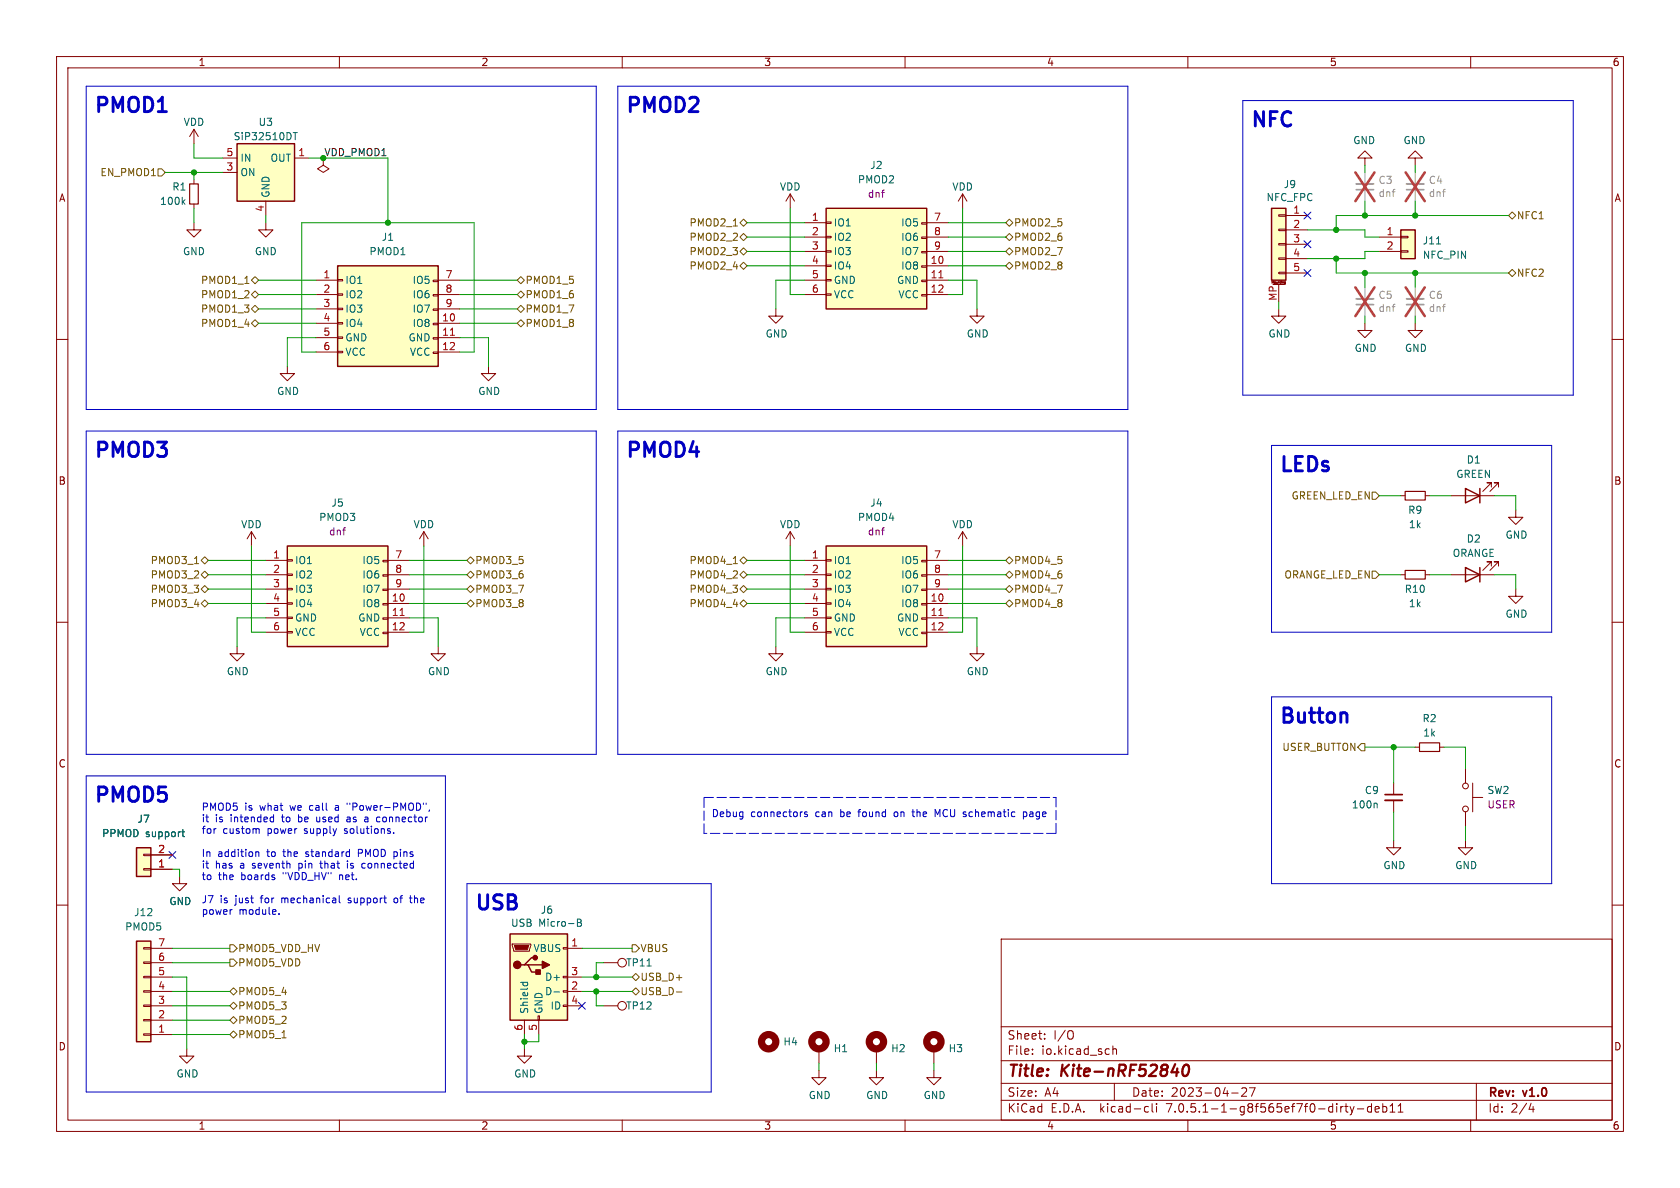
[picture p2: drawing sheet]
<svg xmlns="http://www.w3.org/2000/svg" width="297mm" height="210mm" viewBox="0 0 297 210" stroke-linecap="round" stroke-linejoin="round" font-family="sans-serif">
<g fill="none" stroke="#840000" stroke-width=".18">
<path d="M10 10h277v190h-277zM12 12h273v186h-273zM60 10v2M110 10v2M160 10v2M210 10v2M260 10v2M34.3 39.4v1.2h1.3l-1.3 1.3-1.3-1.3h1.3M34.3 22.9l-.8 1.2M34.3 22.9v2.5M34.3 31.8v.7M34.3 36.1v.7"/>
<path d="M34.3 22.9l.8 1.2M39.4 27.9h2.5M39.4 30.5h2.5M47 39.4v1.2h1.3l-1.3 1.3-1.3-1.3h1.3M47 35.6v2.5M52.1 27.9h2.5M57.1 27.9v1.3l1.1 .6-1.1 .7-1-.7 1-.6M139.7 34.3v2.5M139.7 34.3l-.8 1.3M139.7 34.3l.8 1.3M142.2 39.4h3.8M146 39.2h.9v.3h-.9z"/>
<path d="M162.9 39.4h.9v.2h-.9zM163.8 39.4h3.8M170.2 34.3l-.8 1.3M170.2 34.3v2.5M170.2 34.3l.7 1.3M226.1 38h1.2v.2h-1.2zM227.3 38.1h3.8M241.3 27.9h1.3l-1.3-1.2-1.3 1.2h1.3v1.3M250.2 27.9h1.3l-1.3-1.2-1.3 1.2h1.3v1.3M10 60h2M55.9 49.5h3.8M55.9 52.1h3.8"/>
<path d="M55.9 57.2h3.8M55.9 59.7h3.8M55.9 54.6h3.8M59.7 59.6h.9v.2h-.9zM59.7 57h.9v.3h-.9zM59.7 54.5h.9v.2h-.9zM59.7 51.9h.9v.3h-.9zM59.7 49.4h.9v.3h-.9zM76.6 59.7h.9v.2h-.9zM76.6 57.2h.9v.2h-.9zM76.6 54.6h.9v.3h-.9zM76.6 52.1h.9v.2h-.9z"/>
<path d="M76.6 49.5h.9v.3h-.9zM77.5 49.5h3.8M77.5 52.1h3.8M77.5 57.2h3.8M77.5 59.7h3.8M77.5 54.6h3.8M137.2 54.6v1.3h1.2l-1.2 1.3-1.3-1.3h1.3M142.2 41.9h3.8M142.2 44.5h3.8M142.2 47h3.8M142.2 49.5h3.8M142.2 52.1h3.8"/>
<path d="M146 51.9h.9v.3h-.9zM146 49.4h.9v.3h-.9zM146 46.9h.9v.2h-.9zM146 44.3h.9v.3h-.9zM146 41.8h.9v.2h-.9zM162.9 52.1h.9v.2h-.9zM162.9 49.5h.9v.3h-.9zM162.9 47h.9v.2h-.9zM162.9 44.5h.9v.2h-.9zM162.9 41.9h.9v.3h-.9zM163.8 41.9h3.8M163.8 44.5h3.8"/>
<path d="M163.8 47h3.8M163.8 49.5h3.8M163.8 52.1h3.8M172.7 54.6v1.3h1.3l-1.3 1.3-1.3-1.3h1.3M225 50.3h2.1M226.1 48.1h1.2v.3h-1.2zM226.1 45.6h1.2v.2h-1.2zM226.1 43.1h1.2v.2h-1.2zM226.1 40.5h1.2v.3h-1.2zM226.1 54.6v1.3h1.2l-1.2 1.3-1.3-1.3h1.3M226.1 50.3v3M227.1 50l.1 .1"/>
<path d="M227.1 49.8v.1M227.1 49.8h.1M227.2 49.8v.3l-.1 .1M227.3 40.6h3.8M227.3 43.2h3.8M227.3 45.7h3.8M227.3 48.3h3.8M241.3 57.2v1.2h1.3l-1.3 1.3-1.3-1.3h1.3M243.8 41.9h3.8M243.8 44.5h3.8M247.6 44.3h1.3v.3h-1.3zM247.6 41.8h1.3v.2h-1.3z"/>
<path d="M250.2 57.2v1.2h1.3l-1.3 1.3-1.3-1.3h1.3M285 60h2M50.8 64.8v1.2h1.3l-1.3 1.3-1.3-1.3h1.3M55.9 62.2h3.8M59.7 62.1h.9v.3h-.9zM76.6 62.2h.9v.3h-.9zM77.5 62.2h3.8M86.4 64.8v1.2h1.2l-1.2 1.3-1.3-1.3h1.3M44.4 94l-.7 1.3M44.4 94v2.5M44.4 94l.8 1.3M47 99.1h3.8"/>
<path d="M50.8 98.9h.9v.3h-.9zM67.7 99.1h.9v.2h-.9zM68.6 99.1h3.8M74.9 94l-.7 1.3M74.9 94v2.5M74.9 94l.8 1.3M139.7 94l-.8 1.3M139.7 94v2.5M139.7 94l.8 1.3M142.2 99.1h3.8M146 98.9h.9v.3h-.9zM162.9 99.1h.9v.2h-.9z"/>
<path d="M163.8 99.1h3.8M170.2 94v2.5M170.2 94l-.8 1.3M170.2 94l.7 1.3M247.6 87.6h.8M252 87.6h.7M256.5 87.6h7.7M263.7 86.1v-.8h-.8h.8l-1.6 1.6M264.9 86.1v-.8h-.7h.7l-1.5 1.6M268 90.2v1.2h1.2l-1.2 1.3-1.3-1.3h1.3M10 110h2M41.9 114.3v1.3h1.3l-1.3 1.2-1.3-1.2h1.3"/>
<path d="M47 106.7h3.8M47 109.2h3.8M47 111.8h3.8M47 101.6h3.8M47 104.1h3.8M50.8 111.6h.9v.3h-.9zM50.8 109.1h.9v.2h-.9zM50.8 106.6h.9v.2h-.9zM50.8 104h.9v.3h-.9zM50.8 101.5h.9v.2h-.9zM67.7 111.8h.9v.2h-.9zM67.7 109.2h.9v.3h-.9z"/>
<path d="M67.7 106.7h.9v.2h-.9zM67.7 104.1h.9v.3h-.9zM67.7 101.6h.9v.3h-.9zM68.6 106.7h3.8M68.6 109.2h3.8M68.6 111.8h3.8M68.6 101.6h3.8M68.6 104.1h3.8M77.5 114.3v1.3h1.2l-1.2 1.2-1.3-1.2h1.3M137.2 114.3v1.3h1.2l-1.2 1.2-1.3-1.2h1.3M142.2 106.7h3.8M142.2 109.2h3.8"/>
<path d="M142.2 111.8h3.8M142.2 101.6h3.8M142.2 104.1h3.8M146 111.6h.9v.3h-.9zM146 109.1h.9v.2h-.9zM146 106.6h.9v.2h-.9zM146 104h.9v.3h-.9zM146 101.5h.9v.2h-.9zM162.9 111.8h.9v.2h-.9zM162.9 109.2h.9v.3h-.9zM162.9 106.7h.9v.2h-.9zM162.9 104.1h.9v.3h-.9z"/>
<path d="M162.9 101.6h.9v.3h-.9zM163.8 106.7h3.8M163.8 109.2h3.8M163.8 111.8h3.8M163.8 101.6h3.8M163.8 104.1h3.8M172.7 114.3v1.3h1.3l-1.3 1.2-1.3-1.2h1.3M247.6 101.6h.8M252 101.6h.7M256.5 101.6h7.7M263.7 100.1v-.8h-.8h.8l-1.6 1.5M264.9 100.1v-.8h-.7h.7l-1.5 1.5"/>
<path d="M268 104.1v1.3h1.2l-1.2 1.3-1.3-1.3h1.3M285 110h2M246.4 138.4v2.1M250.2 132.1h.8M254.5 132.1h.8M259.1 135.9v2.5M260.3 138.4v5.1M10 160h2M25.4 151h1.3v.3h-1.3zM25.4 153.5h1.3v.3h-1.3zM26.7 153.7h3.8M26.7 151.1h3.8"/>
<path d="M31.7 154.9v1.3h1.3l-1.3 1.3-1.2-1.3h1.2M246.4 148.6v1.3h1.2l-1.2 1.2-1.3-1.2h1.3M246.4 141.5v2M259.1 148.6v1.3h1.2l-1.2 1.2-1.3-1.2h1.3M259.1 143.5v2.6M260.3 141h1.8M285 160h2M25.4 167.5h1.3v.3h-1.3zM25.4 170.1h1.3v.2h-1.3zM25.4 172.6h1.3v.2h-1.3zM25.4 175.1h1.3v.3h-1.3zM25.4 177.7h1.3v.2h-1.3z"/>
<path d="M26.7 177.8h3.8M26.7 175.3h3.8M26.7 172.7h3.8M26.7 170.2h3.8M26.7 167.6h3.8M90.6 166.9h3.3v.2l-.3 1h-2.8zM95.1 179.6h.3v.7h-.3zM99.6 177.7h.7v.2h-.7zM99.6 175.1h.7v.3h-.7zM99.6 172.6h.7v.2h-.7zM99.6 167.5h.7v.3h-.7zM100.3 177.8h2.6"/>
<path d="M100.3 175.3h2.6M100.3 172.7h2.6M100.3 167.6h2.6M106.7 177.8h2.5M106.7 170.2h2.5M177 166h108v32h-108zM25.4 180.2h1.3v.3h-1.3zM25.4 182.8h1.3v.2h-1.3zM26.7 182.9h3.8M26.7 180.3h3.8M33 185.4v1.3h1.3l-1.3 1.3-1.3-1.3h1.3M60 198v2"/>
<path d="M92.7 185.4v1.3h1.3l-1.3 1.3-1.3-1.3h1.3M92.7 180.3v2.6M95.2 180.3v2.6M110 198v2M144.8 189.2v1.3h1.2l-1.2 1.3-1.3-1.3h1.3M144.8 185.4v2.6M154.9 189.2v1.3h1.3l-1.3 1.3-1.2-1.3h1.2M154.9 185.4v2.6M160 198v2M165.1 189.2v1.3h1.3l-1.3 1.3-1.3-1.3h1.3M165.1 185.4v2.6M177 194.5h108"/>
<path d="M177 191.5h108M177 187.5h108M177 181.5h108M182.5 186.3v.1M182.5 185.5v.1M184.7 183.6v.1M184.7 182.8v.1M189.5 182.3a1.07 1.07 0 0 1 0 1.3M196 185.4l.1 .1M196.1 186.3l-.1 .1M196.7 184.9v1.5M196.7 185.5l.3-.1 .3 .1 .1 .9"/>
<path d="M197 191.5v3M202.5 196.5h.5M202.5 195.7h.5M203.7 195.1v1.3l.2 .2M204.5 195.1v.1M204.5 195.6v1M210 198v2M217.7 193.2h1.2M219.5 192.4l.6-.1 .2 .1 .1 .3-.9 1.1h.9M220.9 192.3h1l-.7 1.5M237.7 195.6h.6M238 195.1v1.3l.3 .2"/>
<path d="M238.7 195.6l.3 1M239 196.6l-.1 .4-.2 .1M239.4 195.6l-.4 1M240 196h1.1M242.5 195.7l-.5-.1-.3 .3v.4l.2 .2h.6M242.5 195.1v1.5M243.1 196.1l.7-.1-.1-.3-.4-.1-.2 .2 .1 .7h.5M244.5 195.7l.4-.1 .3 .3v.4l-.2 .2h-.5M244.5 195.1v1.5M245.7 196.6h.9M245.7 195.5l.5-.4v1.5M247.2 196.6h.8"/>
<path d="M247.2 195.5l.4-.4v1.5M260 198v2M261 191.5v6.5M270.7 195l-.4 1.1h.9M271 195.6v1"/>
<circle cx="259.1" cy="138.9" r=".51"/>
<circle cx="259.1" cy="143" r=".51"/>
<circle cx="110" cy="177.8" r=".76"/>
<circle cx="110" cy="170.2" r=".76"/>
</g>
<path d="M207.1 189.5h1.2M208.1 188.9l-.1 1.3M209.3 188.4a.46 .46 0 0 1 .5-.2 .46 .46 0 0 1 .4 .4 1.15 1.15 0 0 1-.8 1.6l-.2-.1a1.54 1.54 0 0 1 .1-1.7z" fill="none" stroke="#840000" stroke-width=".4"/>
<path d="M239.8 32.5h3M248.7 32.5h3M239.8 52.8h3M248.7 52.8h3" fill="none" stroke="#9c9b98" stroke-width=".33"/>
<path d="M239.8 33.5h3M248.7 33.5h3M239.8 53.8h3M248.7 53.8h3" fill="none" stroke="#9c9b98" stroke-width=".3"/>
<path d="M241.3 30.5v2M241.3 33.5v2.1M250.2 30.5v2M250.2 33.5v2.1M241.3 50.8v2M241.3 53.8v2.1M250.2 50.8v2M250.2 53.8v2.1" fill="none" stroke="#9c9b98" stroke-width=".18"/>
<path d="M239.6 30.5l3.4 5.1M243 30.5l-3.4 5.1M248.5 30.5l3.4 5.1M251.9 30.5l-3.4 5.1M239.6 50.8l3.4 5.1M243 50.8l-3.4 5.1M248.5 50.8l3.4 5.1M251.9 50.8l-3.4 5.1" fill="none" stroke="#eb3a3d" stroke-width=".46"/>
<g fill="#ffffc2" stroke="#ffffc2" stroke-width=".18">
<path d="M146 96.5h17.8v17.8h-17.8z"/>
<path d="M50.8 96.5h17.8v17.8h-17.8z"/>
<path d="M247.6 40.6h2.6v5.1h-2.6z"/>
<path d="M146 36.8h17.8v17.8h-17.8z"/>
<path d="M24.1 149.9h2.6v5h-2.6z"/>
<path d="M24.1 166.4h2.6v17.8h-2.6z"/>
<path d="M59.7 47h17.8v17.8h-17.8z"/>
<path d="M224.8 36.8h2.5v12.7h-2.5z"/>
<path d="M41.9 25.4h10.2v10.2h-10.2z"/>
<path d="M90.2 165.1h10.1v15.2h-10.1z"/>
</g>
<g fill="none" stroke="#840000" stroke-width=".25">
<path d="M41.9 25.4h10.2v10.2h-10.2zM146 36.8h17.8v17.8h-17.8zM224.8 36.8h2.5v12.7h-2.5zM59.7 47h17.8v17.8h-17.8zM247.6 40.6h2.6v5.1h-2.6zM50.8 96.5h17.8v17.8h-17.8zM146 96.5h17.8v17.8h-17.8zM259.1 86.4l2.5 1.2-2.5 1.3zM261.6 86.4v2.5M259.1 100.3l2.5 1.3-2.5 1.3zM261.6 100.3v2.6M24.1 149.9h2.6v5h-2.6z"/>
<path d="M24.1 166.4h2.6v17.8h-2.6zM90.2 165.1h10.1v15.2h-10.1zM92.7 170.6h.6l.7 1.2h1.2M93.3 170.6h2.6M94.6 169.3h-.6l-1.3 1.3h-.6"/>
</g>
<path d="M79.6 59.3h.7M166 49.1h.7M70.7 108.8h.8M166 108.8h.7" fill="none" stroke="#a90000" stroke-width=".18"/>
<path d="M244.9 141.5h3" fill="none" stroke="#840000" stroke-width=".33"/>
<path d="M244.9 140.5h3" fill="none" stroke="#840000" stroke-width=".3"/>
<g fill="none" stroke="#006464" stroke-width=".18">
<path d="M32.3 35.7l.4 .4M32.7 35.3l-.5 .5M51.8 23.4h.8M52.2 23.4v1.3M254 43.1h.7M32.1 147.1h.5M32.3 146.6v1.1l.3 .2M243.3 142l.2 .2v.6M92 173.7h1.3M92.5 173.7l-.1 .3M93.2 173.7l.1 .3M97.9 175.4h1"/>
<path d="M102.1 162.5h.4l.2 .2-.2 .4 .2 .1 .1 .3-.2 .2h-.5zM102.1 163.1h.4"/>
</g>
<path d="M33.5 32.5h1.6v3.6h-1.6zM248.4 86.9h3.6v1.5h-3.6zM248.4 100.8h3.6v1.6h-3.6zM251 131.3h3.5v1.5h-3.5z" fill="none" stroke="#840000" stroke-width=".2"/>
<g fill="none" stroke="#840000" stroke-width="1.3">
<circle cx="135.9" cy="184.1" r="1.27"/>
<circle cx="144.8" cy="184.1" r="1.27"/>
<circle cx="154.9" cy="184.1" r="1.27"/>
<circle cx="165.1" cy="184.1" r="1.27"/>
</g>
<g fill="#840000" stroke="#840000" stroke-width=".25">
<path d="M95.9 169.9l1.3 .7-1.3 .6z"/>
<path d="M94.7 171.5h.8v.7h-.8z"/>
<circle cx="91.4" cy="170.6" r=".63"/>
<circle cx="94.6" cy="169.3" r=".38"/>
</g>
<path d="M90.9 167.1h2.6l-.3 .8h-2z" fill="#840000" stroke="#840000" stroke-width=".18"/>
<g fill="none" stroke="#725600" stroke-width=".18">
<path d="M27.9 29.8h.7l.6 .7-.6 .6h-.7zM130.8 39.4l.6-.7 .7 .7-.7 .6zM177.8 39.4l.6-.7 .7 .7-.7 .6zM266.7 38.1l.6-.6 .7 .6-.7 .6zM44.4 49.5l.7-.6 .6 .6-.6 .7zM44.4 57.2l.7-.7 .6 .7-.6 .6zM45.1 54l.6 .6-.6 .6-.7-.6zM45.1 51.4l.6 .7-.6 .6-.7-.6zM91.4 49.5l.7-.6 .6 .6-.6 .7zM91.4 57.2l.7-.7 .6 .7-.6 .6zM91.4 54.6l.7-.6 .6 .6-.6 .6zM92.1 51.4l.6 .7-.6 .6-.7-.6z"/>
<path d="M130.8 44.5l.6-.7 .7 .7-.7 .6zM130.8 47l.6-.6 .7 .6-.7 .6zM130.8 41.9l.6-.6 .7 .6-.7 .6zM177.8 44.5l.6-.7 .7 .7-.7 .6zM177.8 41.9l.6-.6 .7 .6-.7 .6zM177.8 47l.6-.6 .7 .6-.7 .6zM266.7 48.3l.6-.7 .7 .7-.7 .6zM35.6 99.1l.6-.7 .6 .7-.6 .6zM82.5 99.1l.7-.7 .6 .7-.6 .6zM131.4 98.4l.7 .7-.7 .6-.6-.6zM177.8 99.1l.6-.7 .7 .7-.7 .6zM242.6 87h.6l.6 .6-.6 .7h-.6z"/>
<path d="M35.6 104.1l.6-.6 .6 .6-.6 .7zM35.6 106.7l.6-.7 .6 .7-.6 .6zM35.6 101.6l.6-.6 .6 .6-.6 .6zM82.5 104.1l.7-.6 .6 .6-.6 .7zM82.5 106.7l.7-.7 .6 .7-.6 .6zM83.2 101l.6 .6-.6 .6-.7-.6zM130.8 106.7l.6-.7 .7 .7-.7 .6zM130.8 101.6l.6-.6 .7 .6-.7 .6zM130.8 104.1l.6-.6 .7 .6-.7 .7zM177.8 104.1l.6-.6 .7 .6-.7 .7zM177.8 106.7l.6-.7 .7 .7-.7 .6zM177.8 101.6l.6-.6 .7 .6-.7 .6z"/>
<path d="M242.6 101h.6l.6 .6-.6 .6h-.6zM240.7 131.4h.6v1.3h-.6l-.7-.6zM40.6 175.3l.7-.7 .6 .7-.6 .6zM40.6 177.8l.7-.6 .6 .6-.6 .6zM40.6 167h.7l.6 .6-.6 .7h-.7zM40.6 169.5h.7l.6 .7-.6 .6h-.7zM111.8 167h.6l.6 .6-.6 .7h-.6zM111.8 175.3l.6-.7 .6 .7-.6 .6zM111.8 172.7l.6-.6 .6 .6-.6 .7zM119.6 175.4h.9M40.6 182.9l.7-.7 .6 .7-.6 .6zM40.6 180.3l.7-.6 .6 .6-.6 .7z"/>
<path d="M49.9 183.5h.7"/>
</g>
<g fill="none" stroke="#0000c2" stroke-width=".18">
<path d="M15.2 15.2h90.2v57.2h-90.2zM109.2 15.2h90.2v57.2h-90.2zM219.7 17.8h58.4v52.1h-58.4zM15.2 76.2h90.2v57.2h-90.2zM109.2 76.2h90.2v57.2h-90.2zM224.8 78.7h49.5v33.1h-49.5zM15.2 137.2h63.5v55.8h-63.5zM224.8 123.2h49.5v33h-49.5zM45.2 150.6v.8M45.2 150.7l.2-.1h.3l.1 .8M45.5 146.5l.3 .2v.6M48 144.4l.4 .1"/>
<path d="M48.4 144v1.3M48.4 145.2l-.4 .1M48.5 155.1v.3M59.3 158.8l.1 .8M59.4 159.5l-.2 .1M59.4 159l-.2 .1M60 158.3v1.1l.2 .2M61.4 150.6h.4M61.8 150.1v1.3M61.8 151.4h-.4M66.8 144.4l-.2 .3v.3l.2 .3M68.9 146.9l.1 .2-.1 .2"/>
<path d="M68.9 146.5h.1M69.6 147.2v.1M72.4 158.7h.5M75.3 142v.2M75.9 143.2l-.1 .2M82.5 156.2h43.2v36.8h-43.2zM141.7 143.5h.2M142.7 143.6l-.3-.1-.2 .2 .1 .2 .4 .1v.3h-.5M180.9 144.3l.4 .1M180.9 143.5v1.3M181.3 143.5l-.4 .1M40.9 160.8h.1"/>
<path d="M49.3 161.5v.1"/>
</g>
<path d="M124.5 141h62.2M124.5 147.3v-6.3M186.7 147.3h-62.2M186.7 141v6.3" fill="none" stroke="#0000c2" stroke-width=".18" stroke-dasharray="1.7 .6"/>
<g fill="none" stroke="#009600" stroke-width=".18">
<path d="M29.2 30.5h10.2M34.3 25.4v2.5h5.1M34.3 30.5v1.3M34.3 36.8v2.6M47 38.1v1.3M54.6 27.9h14v11.5M132.1 39.4h10.1M139.7 36.8v15.3h2.5M167.6 39.4h10.2M170.2 36.8v15.3h-2.6M241.3 29.2v1.3M241.3 35.6v2.5"/>
<path d="M250.2 29.2v1.3M250.2 35.6v2.5M266.7 38.1h-30.5v2.5M45.7 49.5h10.2M45.7 52.1h10.2M45.7 54.6h10.2M45.7 57.2h10.2M55.9 59.7h-5.1v5.1M81.3 49.5h10.1M81.3 52.1h10.1M81.3 59.7h5.1v5.1M81.3 54.6h10.1"/>
<path d="M81.3 57.2h10.1M132.1 44.5h10.1M132.1 41.9h10.1M132.1 47h10.1M142.2 49.5h-5v5.1M167.6 44.5h10.2M167.6 49.5h5.1v5.1M167.6 41.9h10.2M167.6 47h10.2M226.1 53.3v1.3M231.1 40.6h10.2v1.3h2.5M236.2 45.7v2.6h30.5"/>
<path d="M241.3 48.3v2.5M241.3 55.9v1.3M243.8 44.5h-2.5v1.2h-10.2M250.2 48.3v2.5M250.2 55.9v1.3M55.9 62.2h-2.6v-22.8h30.5v22.8h-2.5M36.8 99.1h10.2M44.4 96.5v15.3h2.6M72.4 99.1h10.1M74.9 96.5v15.3h-2.5M132.1 99.1h10.1M139.7 96.5v15.3h2.5"/>
<path d="M167.6 99.1h10.2M170.2 96.5v15.3h-2.6M243.8 87.6h3.8M252.7 87.6h3.8M264.2 87.6h3.8v2.6M36.8 106.7h10.2M36.8 104.1h10.2M36.8 101.6h10.2M47 109.2h-5.1v5.1M72.4 106.7h10.1M72.4 104.1h10.1M72.4 109.2h5.1v5.1"/>
<path d="M72.4 101.6h10.1M132.1 106.7h10.1M132.1 104.1h10.1M132.1 101.6h10.1M142.2 109.2h-5v5.1M167.6 106.7h10.2M167.6 104.1h10.2M167.6 109.2h5.1v5.1M167.6 101.6h10.2M243.8 101.6h3.8M252.7 101.6h3.8M264.2 101.6h3.8v2.5"/>
<path d="M241.3 132.1h8.9M246.4 132.1v6.3M255.3 132.1h3.8v3.8M30.5 153.7h1.2v1.2M246.4 143.5v5.1M259.1 146.1v2.5M30.5 177.8h10.1M30.5 175.3h10.1M30.5 172.7h2.5v12.7M30.5 167.6h10.1M30.5 170.2h10.1M102.9 175.3h8.9"/>
<path d="M102.9 172.7h8.9M102.9 167.6h8.9M105.4 175.3v2.5h1.3M106.7 170.2h-1.3v2.5M30.5 182.9h10.1M30.5 180.3h10.1M92.7 182.9v2.5M95.2 182.9v1.3h-2.5M144.8 188v1.2M154.9 188v1.2M165.1 188v1.2"/>
</g>
<path d="M230.5 37.5l1.2 1.2M231.7 37.5l-1.2 1.2M230.5 42.6l1.2 1.2M230.5 47.7l1.2 1.2M231.7 42.6l-1.2 1.2M231.7 47.7l-1.2 1.2M29.9 150.5l1.2 1.2M31.1 150.5l-1.2 1.2M102.3 177.2l1.2 1.2M103.5 177.2l-1.2 1.2" fill="none" stroke="#000084" stroke-width=".18"/>
<g fill="#009600" stroke="#009600" stroke-width=".18">
<circle cx="34.3" cy="30.5" r=".46"/>
<circle cx="57.1" cy="27.9" r=".46"/>
<circle cx="68.6" cy="39.4" r=".46"/>
<circle cx="92.7" cy="184.2" r=".46"/>
<circle cx="105.4" cy="172.7" r=".46"/>
<circle cx="105.4" cy="175.3" r=".46"/>
<circle cx="246.4" cy="132.1" r=".46"/>
<circle cx="250.2" cy="38.1" r=".46"/>
<circle cx="250.2" cy="48.3" r=".46"/>
<circle cx="241.3" cy="48.3" r=".46"/>
<circle cx="236.2" cy="45.7" r=".46"/>
<circle cx="241.3" cy="38.1" r=".46"/>
<circle cx="236.2" cy="40.6" r=".46"/>
</g>
<g font-size="3.5" fill="#0000c2">
<text x="16.5" y="20.1">PMOD1</text>
<text x="110.5" y="20.1">PMOD2</text>
<text x="221" y="22.6">NFC</text>
<text x="16.5" y="81">PMOD3</text>
<text x="110.5" y="81">PMOD4</text>
<text x="226.1" y="83.6">LEDs</text>
<text x="226.1" y="128">Button</text>
<text x="16.5" y="142">PMOD5</text>
<text x="83.8" y="161">USB</text>
</g>
<g font-size="2.8" fill="#840000">
<text x="178" y="190.8">Title:</text>
<text x="187.5" y="190.8">Kite-nRF52840</text>
</g>
<g font-size="2.1" fill="#840000">
<text x="178" y="183.9">Sheet:</text>
<text x="186.2" y="183.9">I/O</text>
<text x="178" y="186.6">File:</text>
<text x="184" y="186.6">io.kicad_sch</text>
<text x="178" y="196.8">KiCad</text>
<text x="178" y="194">Size:</text>
<text x="184.6" y="194">A4</text>
<text x="185.7" y="196.8">E.D.A.</text>
<text x="194.4" y="196.8">kicad-cli</text>
<text x="200" y="194">Date:</text>
<text x="206.2" y="196.8">7.0.5.1-1-g8f565ef7f0-dirty-deb11</text>
<text x="206.9" y="194">2023-04-27</text>
<text x="263" y="194.2">Rev:</text>
<text x="263" y="196.8">Id:</text>
<text x="267" y="196.8">2/4</text>
<text x="269.2" y="194.2">v1.0</text>
</g>
<g font-size="1.8" fill="#840000">
<text x="35" y="11.8">1</text>
<text x="85" y="11.8">2</text>
<text x="135" y="11.8">3</text>
<text x="185" y="11.8">4</text>
<text x="235" y="11.8">5</text>
<text x="285" y="11.8">6</text>
<text x="10.4" y="35.8">A</text>
<text x="285.4" y="35.8">A</text>
<text x="10.3" y="85.8">B</text>
<text x="285.3" y="85.8">B</text>
<text x="10.3" y="135.8">C</text>
<text x="285.3" y="135.8">C</text>
<text x="10.3" y="185.8">D</text>
<text x="285.3" y="185.8">D</text>
<text x="35" y="199.8">1</text>
<text x="85" y="199.8">2</text>
<text x="135" y="199.8">3</text>
<text x="185" y="199.8">4</text>
<text x="235" y="199.8">5</text>
<text x="285" y="199.8">6</text>
</g>
<g font-size="1.8" fill="#006464">
<text x="32.4" y="22.4">VDD</text>
<text x="45.7" y="22.4">U3</text>
<text x="41.2" y="25">SiP32510DT</text>
<text x="42.4" y="28.8">IN</text>
<text x="47.8" y="28.8">OUT</text>
<text x="239.2" y="25.6">GND</text>
<text x="248.1" y="25.6">GND</text>
<text x="30.4" y="33.8">R1</text>
<text x="42.4" y="31.3">ON</text>
<text x="47.8" y="35.1" transform="rotate(-90 47.8 35.1)">GND</text>
<text x="137.8" y="33.8">VDD</text>
<text x="151.6" y="32.6">PMOD2</text>
<text x="153.8" y="30">J2</text>
<text x="168.3" y="33.8">VDD</text>
<text x="223.8" y="35.7">NFC_FPC</text>
<text x="226.9" y="33.4">J9</text>
<text x="28.2" y="36.4">100k</text>
<text x="147.3" y="40.2">IO1</text>
<text x="159.3" y="40.2">IO5</text>
<text x="32.3" y="45.3">GND</text>
<text x="45" y="45.3">GND</text>
<text x="65.3" y="45.3">PMOD1</text>
<text x="67.4" y="42.7">J1</text>
<text x="147.3" y="42.7">IO2</text>
<text x="147.3" y="45.3">IO3</text>
<text x="147.3" y="47.8">IO4</text>
<text x="159.3" y="47.8">IO8</text>
<text x="159.3" y="42.7">IO6</text>
<text x="159.3" y="45.3">IO7</text>
<text x="251.5" y="43.4">J11</text>
<text x="251.5" y="45.9">NFC_PIN</text>
<text x="61" y="50.4">IO1</text>
<text x="61" y="52.9">IO2</text>
<text x="72.9" y="50.4">IO5</text>
<text x="72.9" y="52.9">IO6</text>
<text x="147.3" y="50.4">GND</text>
<text x="147.3" y="52.9">VCC</text>
<text x="158.6" y="50.4">GND</text>
<text x="158.8" y="52.9">VCC</text>
<text x="61" y="55.4">IO3</text>
<text x="61" y="58">IO4</text>
<text x="72.9" y="58">IO8</text>
<text x="72.9" y="55.4">IO7</text>
<text x="135.3" y="59.8">GND</text>
<text x="170.8" y="59.8">GND</text>
<text x="224.2" y="59.8">GND</text>
<text x="61" y="60.5">GND</text>
<text x="61" y="63.1">VCC</text>
<text x="72.2" y="60.5">GND</text>
<text x="72.4" y="63.1">VCC</text>
<text x="239.4" y="62.4">GND</text>
<text x="248.3" y="62.4">GND</text>
<text x="48.9" y="70">GND</text>
<text x="84.5" y="70">GND</text>
<text x="259.2" y="82.1">D1</text>
<text x="58.5" y="89.7">J5</text>
<text x="153.8" y="89.7">J4</text>
<text x="257.4" y="84.6">GREEN</text>
<text x="42.6" y="93.5">VDD</text>
<text x="56.4" y="92.3">PMOD3</text>
<text x="73.1" y="93.5">VDD</text>
<text x="137.8" y="93.5">VDD</text>
<text x="151.6" y="92.3">PMOD4</text>
<text x="168.3" y="93.5">VDD</text>
<text x="248.9" y="91">R9</text>
<text x="249" y="93.5">1k</text>
<text x="266.1" y="95.4">GND</text>
<text x="52.1" y="99.9">IO1</text>
<text x="64" y="99.9">IO5</text>
<text x="147.3" y="99.9">IO1</text>
<text x="159.3" y="99.9">IO5</text>
<text x="256.8" y="98.6">ORANGE</text>
<text x="259.2" y="96.1">D2</text>
<text x="52.1" y="102.4">IO2</text>
<text x="52.1" y="105">IO3</text>
<text x="52.1" y="107.5">IO4</text>
<text x="64" y="107.5">IO8</text>
<text x="64" y="102.4">IO6</text>
<text x="64" y="105">IO7</text>
<text x="147.3" y="102.4">IO2</text>
<text x="147.3" y="105">IO3</text>
<text x="147.3" y="107.5">IO4</text>
<text x="159.3" y="107.5">IO8</text>
<text x="159.3" y="102.4">IO6</text>
<text x="159.3" y="105">IO7</text>
<text x="248.3" y="105">R10</text>
<text x="249" y="107.5">1k</text>
<text x="52.1" y="110">GND</text>
<text x="52.1" y="112.6">VCC</text>
<text x="63.3" y="110">GND</text>
<text x="63.6" y="112.6">VCC</text>
<text x="147.3" y="110">GND</text>
<text x="147.3" y="112.6">VCC</text>
<text x="158.6" y="110">GND</text>
<text x="158.8" y="112.6">VCC</text>
<text x="266.1" y="109.4">GND</text>
<text x="40" y="119.5">GND</text>
<text x="75.6" y="119.5">GND</text>
<text x="135.3" y="119.5">GND</text>
<text x="170.8" y="119.5">GND</text>
<text x="251.4" y="127.8">R2</text>
<text x="251.5" y="130.4">1k</text>
<text x="238.9" y="143.1">100n</text>
<text x="241.2" y="140.5">C9</text>
<text x="262.9" y="140.5">SW2</text>
<text x="18" y="148.1">PPMOD support</text>
<text x="24.2" y="145.6">J7</text>
<text x="244.5" y="153.8">GND</text>
<text x="257.2" y="153.8">GND</text>
<text x="29.9" y="160.2">GND</text>
<text x="95.5" y="161.7">J6</text>
<text x="22.1" y="164.7">PMOD5</text>
<text x="23.6" y="162.1">J12</text>
<text x="90.3" y="164">USB</text>
<text x="95.2" y="164">Micro-B</text>
<text x="94.3" y="168.5">VBUS</text>
<text x="96.3" y="173.5">D+</text>
<text x="110.6" y="171">TP11</text>
<text x="93.5" y="179.3" transform="rotate(-90 93.5 179.3)">Shield</text>
<text x="96.1" y="179.3" transform="rotate(-90 96.1 179.3)">GND</text>
<text x="96.3" y="176.1">D-</text>
<text x="97.3" y="178.6">ID</text>
<text x="110.6" y="178.6">TP12</text>
<text x="138.4" y="185">H4</text>
<text x="31.1" y="190.6">GND</text>
<text x="90.8" y="190.6">GND</text>
<text x="147.3" y="186.2">H1</text>
<text x="157.5" y="186.2">H2</text>
<text x="167.6" y="186.2">H3</text>
<text x="142.9" y="194.4">GND</text>
<text x="153.1" y="194.4">GND</text>
<text x="163.2" y="194.4">GND</text>
</g>
<g font-size="1.8" fill="#a90000">
<text x="40" y="27.7">5</text>
<text x="52.7" y="27.7">1</text>
<text x="40" y="30.2">3</text>
<text x="46.7" y="37.5" transform="rotate(-90 46.7 37.5)">4</text>
<text x="143.5" y="39.1">1</text>
<text x="143.5" y="41.7">2</text>
<text x="165.1" y="39.1">7</text>
<text x="165.1" y="41.7">8</text>
<text x="228.6" y="37.8">1</text>
<text x="228.6" y="40.4">2</text>
<text x="245.1" y="41.7">1</text>
<text x="143.5" y="44.2">3</text>
<text x="143.5" y="46.7">4</text>
<text x="164.5" y="46.7">10</text>
<text x="165.1" y="44.2">9</text>
<text x="228.6" y="42.9">3</text>
<text x="228.6" y="45.5">4</text>
<text x="245.1" y="44.2">2</text>
<text x="57.1" y="49.3">1</text>
<text x="57.1" y="51.8">2</text>
<text x="78.7" y="49.3">7</text>
<text x="78.7" y="51.8">8</text>
<text x="143.5" y="49.3">5</text>
<text x="143.5" y="51.8">6</text>
<text x="164.5" y="49.3">11</text>
<text x="164.5" y="51.8">12</text>
<text x="225.8" y="53.2" transform="rotate(-90 225.8 53.2)">MP</text>
<text x="228.6" y="48">5</text>
<text x="57.1" y="54.4">3</text>
<text x="57.1" y="56.9">4</text>
<text x="57.1" y="59.4">5</text>
<text x="78.1" y="56.9">10</text>
<text x="78.1" y="59.4">11</text>
<text x="78.7" y="54.4">9</text>
<text x="57.1" y="62">6</text>
<text x="78.1" y="62">12</text>
<text x="48.2" y="98.8">1</text>
<text x="48.2" y="101.3">2</text>
<text x="69.8" y="98.8">7</text>
<text x="69.8" y="101.3">8</text>
<text x="143.5" y="98.8">1</text>
<text x="143.5" y="101.3">2</text>
<text x="165.1" y="98.8">7</text>
<text x="165.1" y="101.3">8</text>
<text x="48.2" y="103.9">3</text>
<text x="48.2" y="106.4">4</text>
<text x="69.2" y="106.4">10</text>
<text x="69.8" y="103.9">9</text>
<text x="143.5" y="103.9">3</text>
<text x="143.5" y="106.4">4</text>
<text x="164.5" y="106.4">10</text>
<text x="165.1" y="103.9">9</text>
<text x="48.2" y="109">5</text>
<text x="48.2" y="111.5">6</text>
<text x="69.2" y="109">11</text>
<text x="69.2" y="111.5">12</text>
<text x="143.5" y="109">5</text>
<text x="143.5" y="111.5">6</text>
<text x="164.5" y="109">11</text>
<text x="164.5" y="111.5">12</text>
<text x="27.9" y="153.4">1</text>
<text x="27.9" y="150.9">2</text>
<text x="27.9" y="167.4">7</text>
<text x="100.9" y="167.4">1</text>
<text x="27.9" y="172.5">5</text>
<text x="27.9" y="169.9">6</text>
<text x="100.9" y="172.5">3</text>
<text x="27.9" y="177.5">3</text>
<text x="27.9" y="175">4</text>
<text x="100.9" y="175">2</text>
<text x="100.9" y="177.5">4</text>
<text x="27.9" y="182.6">1</text>
<text x="27.9" y="180.1">2</text>
<text x="92.5" y="182.3" transform="rotate(-90 92.5 182.3)">6</text>
<text x="95" y="182.3" transform="rotate(-90 95 182.3)">5</text>
</g>
<text font-size="1.8" fill="#0f0f0f" x="57.3" y="27.7">VDD_PMOD1</text>
<g font-size="1.8" fill="#725600">
<text x="17.7" y="31.3">EN_PMOD1</text>
<text x="121.9" y="40.2">PMOD2_1</text>
<text x="179.2" y="40.2">PMOD2_5</text>
<text x="268.1" y="38.9">NFC1</text>
<text x="121.9" y="45.3">PMOD2_3</text>
<text x="121.9" y="47.8">PMOD2_4</text>
<text x="121.9" y="42.7">PMOD2_2</text>
<text x="179.2" y="45.3">PMOD2_7</text>
<text x="179.2" y="42.7">PMOD2_6</text>
<text x="179.2" y="47.8">PMOD2_8</text>
<text x="35.5" y="50.4">PMOD1_1</text>
<text x="35.5" y="52.9">PMOD1_2</text>
<text x="92.8" y="50.4">PMOD1_5</text>
<text x="92.8" y="52.9">PMOD1_6</text>
<text x="268.1" y="49.1">NFC2</text>
<text x="35.5" y="55.4">PMOD1_3</text>
<text x="35.5" y="58">PMOD1_4</text>
<text x="92.8" y="58">PMOD1_8</text>
<text x="92.8" y="55.4">PMOD1_7</text>
<text x="228.3" y="88.5">GREEN_LED_EN</text>
<text x="26.6" y="99.9">PMOD3_1</text>
<text x="83.9" y="99.9">PMOD3_5</text>
<text x="121.9" y="99.9">PMOD4_1</text>
<text x="179.2" y="99.9">PMOD4_5</text>
<text x="26.6" y="105">PMOD3_3</text>
<text x="26.6" y="107.5">PMOD3_4</text>
<text x="26.6" y="102.4">PMOD3_2</text>
<text x="83.9" y="105">PMOD3_7</text>
<text x="83.9" y="107.5">PMOD3_8</text>
<text x="83.9" y="102.4">PMOD3_6</text>
<text x="121.9" y="107.5">PMOD4_4</text>
<text x="121.9" y="102.4">PMOD4_2</text>
<text x="121.9" y="105">PMOD4_3</text>
<text x="179.2" y="105">PMOD4_7</text>
<text x="179.2" y="107.5">PMOD4_8</text>
<text x="179.2" y="102.4">PMOD4_6</text>
<text x="227" y="102.4">ORANGE_LED_EN</text>
<text x="226.7" y="132.9">USER_BUTTON</text>
<text x="42" y="168.5">PMOD5_VDD_HV</text>
<text x="42" y="171">PMOD5_VDD</text>
<text x="113.1" y="168.5">VBUS</text>
<text x="113.1" y="173.5">USB_D+</text>
<text x="42" y="176.1">PMOD5_4</text>
<text x="42" y="178.6">PMOD5_3</text>
<text x="113.1" y="176.1">USB_D-</text>
<text x="42" y="183.7">PMOD5_1</text>
<text x="42" y="181.2">PMOD5_2</text>
</g>
<g font-size="1.8" fill="#840084">
<text x="153.4" y="35.1">dnf</text>
<text x="58.1" y="94.8">dnf</text>
<text x="153.4" y="94.8">dnf</text>
<text x="262.9" y="143.1">USER</text>
</g>
<g font-size="1.8" fill="#939391">
<text x="243.6" y="32.7">C3</text>
<text x="252.5" y="32.7">C4</text>
<text x="243.6" y="53">C5</text>
<text x="252.5" y="53">C6</text>
</g>
<g font-size="1.8" fill="#9c9b98">
<text x="243.6" y="35">dnf</text>
<text x="252.5" y="35">dnf</text>
<text x="243.6" y="55.3">dnf</text>
<text x="252.5" y="55.3">dnf</text>
</g>
<g font-size="1.8" fill="#0000c2">
<text x="35.6" y="143.4">PMOD5</text>
<text x="43.2" y="143.4">is</text>
<text x="45.9" y="143.4">what</text>
<text x="51.4" y="143.4">we</text>
<text x="54.9" y="143.4">call</text>
<text x="59.5" y="143.4">a</text>
<text x="61.8" y="143.4">&quot;Power-PMOD&quot;,</text>
<text x="35.6" y="145.4">it</text>
<text x="35.6" y="147.5">for</text>
<text x="38" y="145.4">is</text>
<text x="39.3" y="147.5">custom</text>
<text x="40.7" y="145.4">intended</text>
<text x="47.2" y="147.5">power</text>
<text x="49.9" y="145.4">to</text>
<text x="52.9" y="145.4">be</text>
<text x="53.8" y="147.5">supply</text>
<text x="56.2" y="145.4">used</text>
<text x="61" y="147.5">solutions.</text>
<text x="61.7" y="145.4">as</text>
<text x="65" y="145.4">a</text>
<text x="67.2" y="145.4">connector</text>
<text x="125.7" y="144.5">Debug</text>
<text x="132.6" y="144.5">connectors</text>
<text x="144.1" y="144.5">can</text>
<text x="148.6" y="144.5">be</text>
<text x="151.9" y="144.5">found</text>
<text x="158.4" y="144.5">on</text>
<text x="161.7" y="144.5">the</text>
<text x="165.8" y="144.5">MCU schematic</text>
<text x="181.7" y="144.5">page</text>
<text x="35.6" y="151.6">In</text>
<text x="35.6" y="153.6">it</text>
<text x="35.6" y="155.7">to</text>
<text x="38" y="153.6">has</text>
<text x="38.4" y="151.6">addition</text>
<text x="38.5" y="155.7">the</text>
<text x="42.4" y="153.6">a</text>
<text x="42.6" y="155.7">boards</text>
<text x="44.6" y="153.6">seventh</text>
<text x="47.2" y="151.6">to</text>
<text x="50.1" y="155.7">&quot;VDD_HV&quot;</text>
<text x="50.2" y="151.6">the</text>
<text x="52.9" y="153.6">pin</text>
<text x="54.2" y="151.6">standard</text>
<text x="56.9" y="153.6">that</text>
<text x="60.1" y="155.7">net.</text>
<text x="61.8" y="153.6">is</text>
<text x="63.6" y="151.6">PMOD pins</text>
<text x="64.5" y="153.6">connected</text>
<text x="35.6" y="159.8">J7</text>
<text x="35.6" y="161.8">power</text>
<text x="38.8" y="159.8">is</text>
<text x="41.6" y="159.8">just</text>
<text x="42.2" y="161.8">module.</text>
<text x="46.2" y="159.8">for</text>
<text x="49.9" y="159.8">mechanical</text>
<text x="61.8" y="159.8">support</text>
<text x="70.1" y="159.8">of</text>
<text x="73" y="159.8">the</text>
</g>
<text font-size=".5" fill="#840000" x="224.8" y="50.2">Mounting</text>
</svg>
